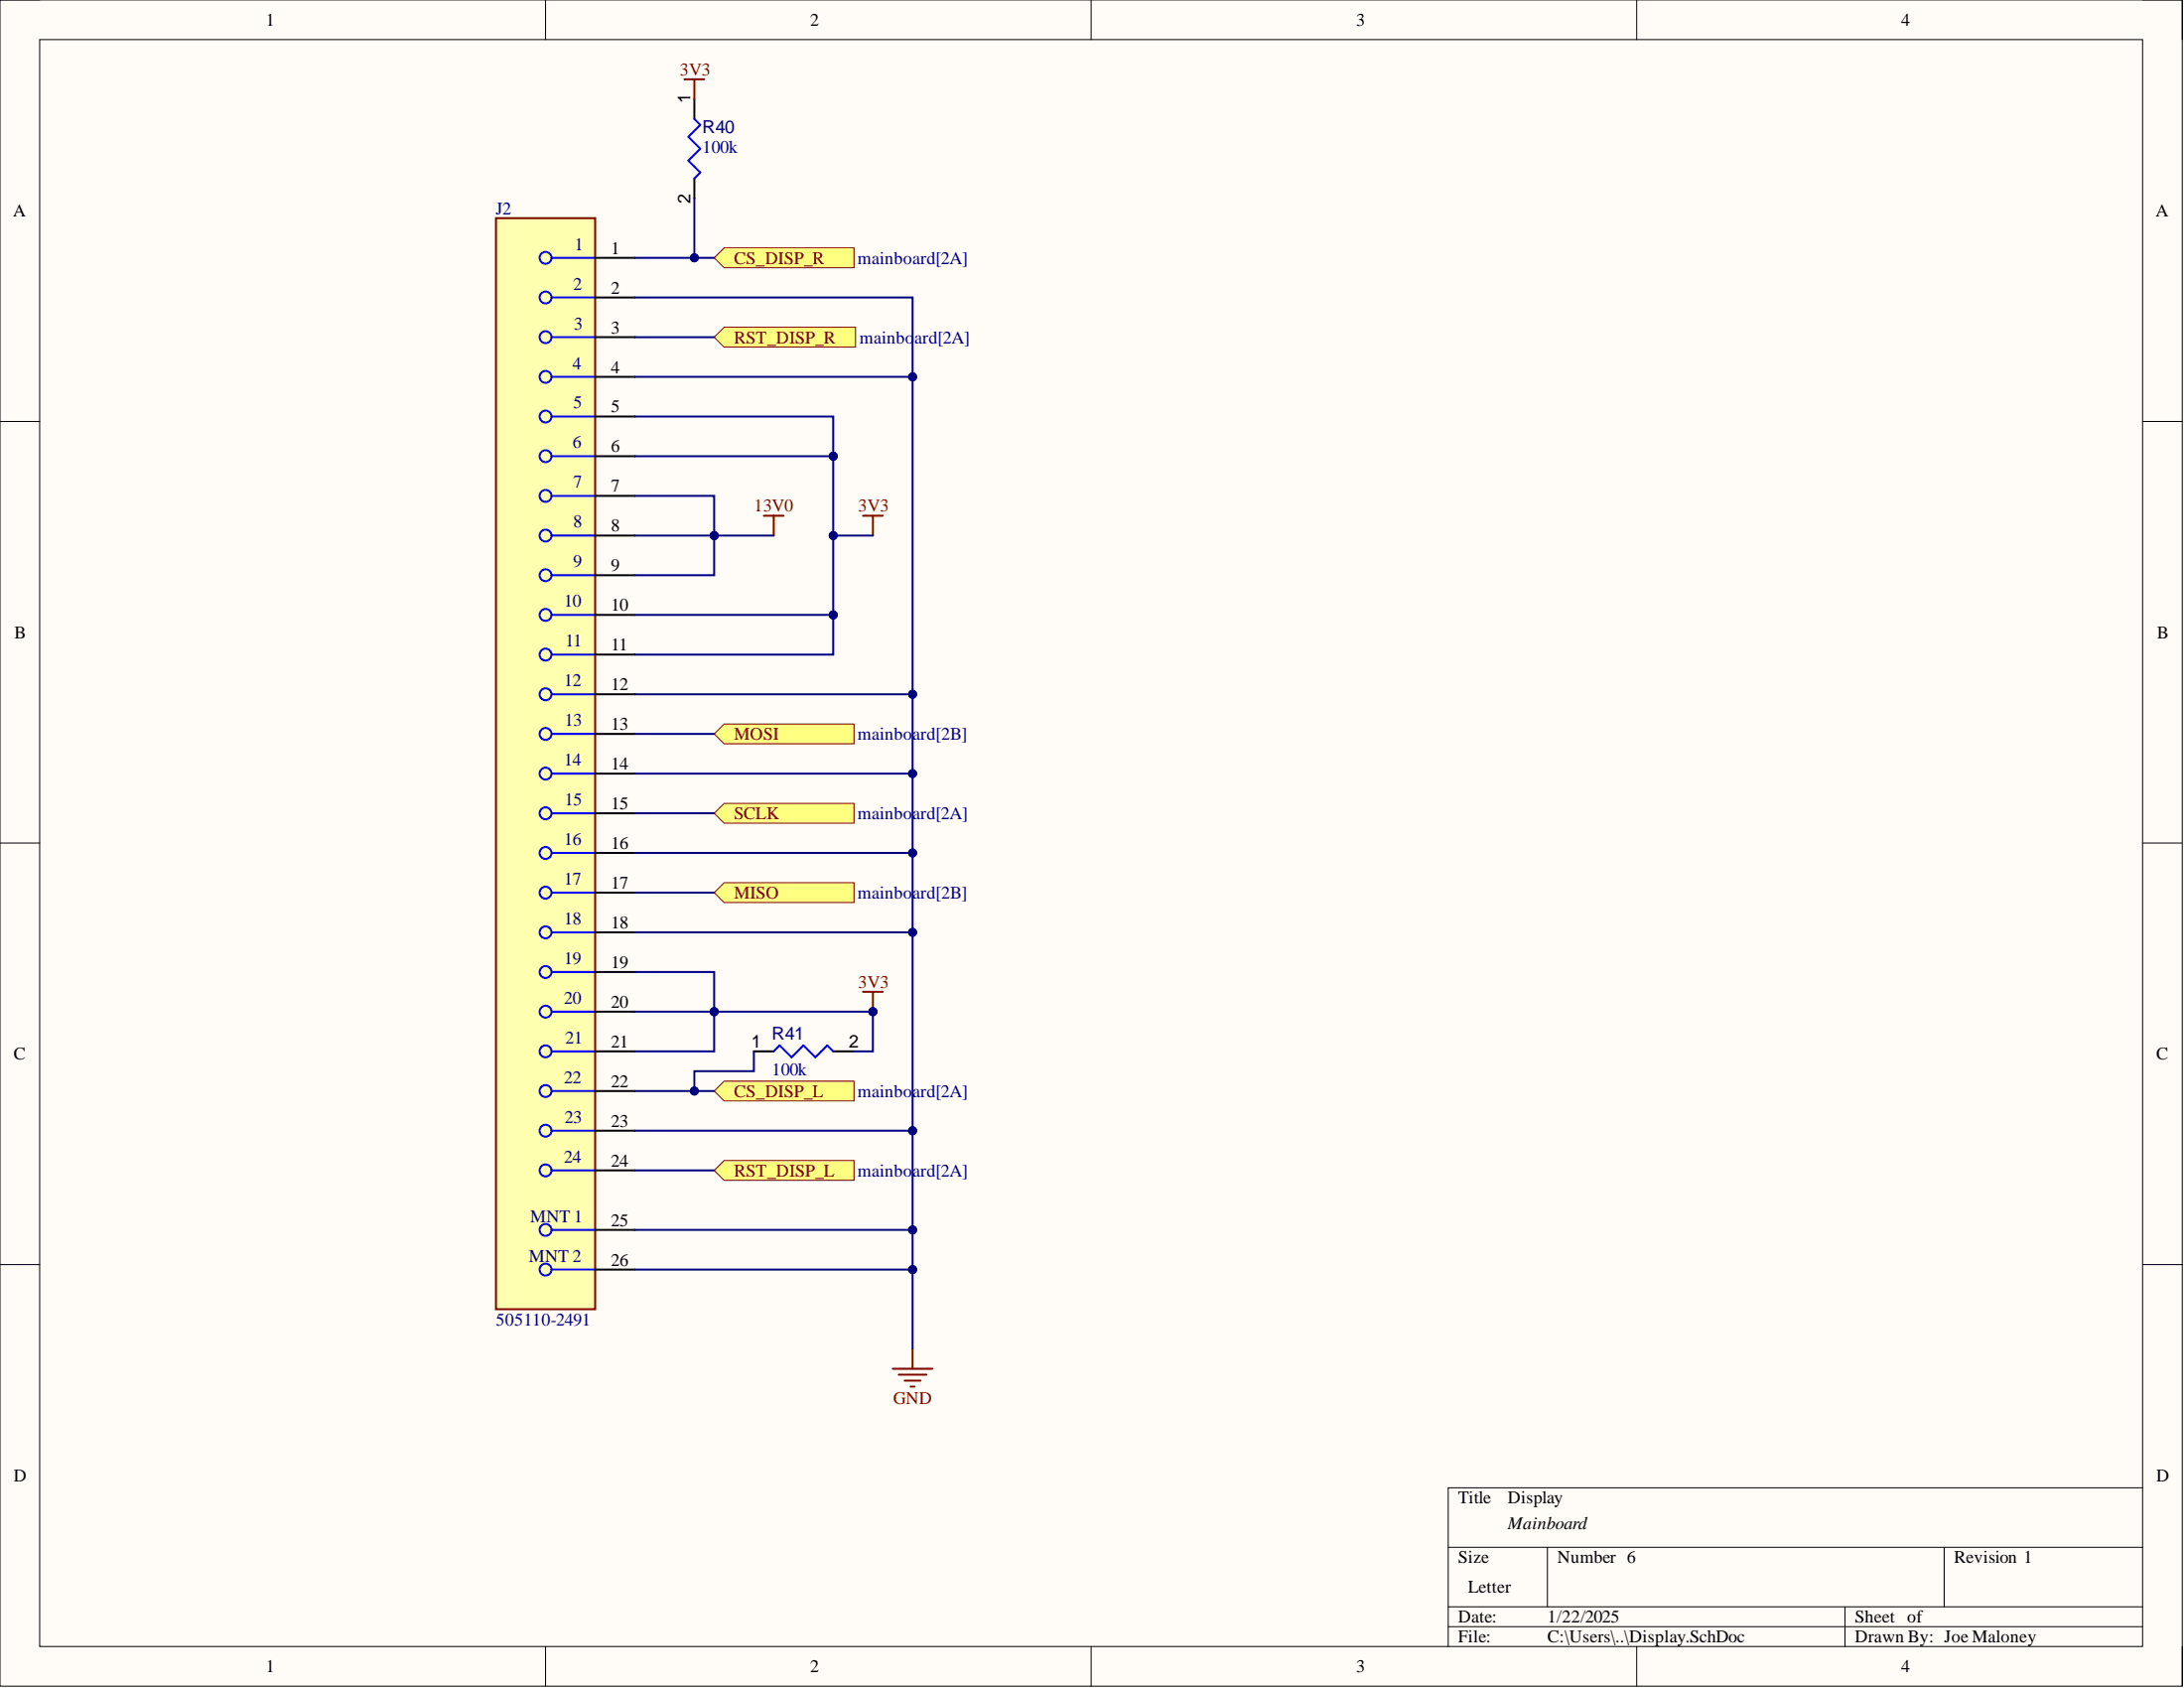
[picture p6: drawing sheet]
<svg xmlns="http://www.w3.org/2000/svg" width="279mm" height="216mm" viewBox="0 0 279 216" stroke-linecap="round" stroke-linejoin="round" font-family="sans-serif">
<path d="M0 0h279.2v215.7h-279.2z" fill-rule="evenodd" fill="#fffcf8"/>
<path d="M0 0h279.2v215.7h-279.2z" fill="none" stroke="#000" stroke-width=".13"/>
<path d="M5.1 5.1h269v205.5h-269z" fill-rule="evenodd" fill="#fffcf8"/>
<g fill="none" stroke="#000" stroke-width=".13">
<path d="M0 0h5.1M69.8 0v5.1M139.6 0v5.1M209.4 0v5.1M274.1 0h5.1v5.1M5.1 5.1h269v205.5h-269zM0 53.9h5.1M274.1 53.9h5.1M0 107.8h5.1M274.1 107.8h5.1M0 161.7h5.1M274.1 161.7h5.1"/>
<path d="M185.3 197.9h88.8M198 197.9v7.6M248.7 197.9v7.6M274.1 190.3h-88.8v20.3M69.8 210.6v5.1M139.6 210.6v5.1M185.3 205.5h88.8M185.3 208.1h88.8M209.4 210.6v5.1M236 205.5v5.1M279.2 210.6v5.1"/>
</g>
<path d="M91.4 139.5l1.2-1.2h16.7v2.5h-16.7z" fill-rule="evenodd" fill="#ffff80"/>
<path d="M91.4 139.5l1.2-1.2h16.7v2.5h-16.7z" fill="none" stroke="#800000" stroke-width=".13"/>
<path d="M91.4 149.7l1.2-1.3h16.7v2.6h-16.7z" fill-rule="evenodd" fill="#ffff80"/>
<path d="M91.4 149.7l1.2-1.3h16.7v2.6h-16.7z" fill="none" stroke="#800000" stroke-width=".13"/>
<path d="M91.4 114.2l1.2-1.3h16.7v2.5h-16.7z" fill-rule="evenodd" fill="#ffff80"/>
<path d="M91.4 114.2l1.2-1.3h16.7v2.5h-16.7z" fill="none" stroke="#800000" stroke-width=".13"/>
<path d="M91.4 104l1.2-1.2h16.7v2.5h-16.7z" fill-rule="evenodd" fill="#ffff80"/>
<path d="M91.4 104l1.2-1.2h16.7v2.5h-16.7z" fill="none" stroke="#800000" stroke-width=".13"/>
<path d="M91.4 93.9l1.2-1.3h16.7v2.5h-16.7z" fill-rule="evenodd" fill="#ffff80"/>
<path d="M91.4 93.9l1.2-1.3h16.7v2.5h-16.7z" fill="none" stroke="#800000" stroke-width=".13"/>
<path d="M91.4 33l1.2-1.3h16.7v2.5h-16.7z" fill-rule="evenodd" fill="#ffff80"/>
<path d="M91.4 33l1.2-1.3h16.7v2.5h-16.7z" fill="none" stroke="#800000" stroke-width=".13"/>
<path d="M91.4 43.1l1.2-1.2h16.9v2.5h-16.9z" fill-rule="evenodd" fill="#ffff80"/>
<path d="M91.4 43.1l1.2-1.2h16.9v2.5h-16.9z" fill="none" stroke="#800000" stroke-width=".13"/>
<path d="M110.4 126.9h2.5M111.7 126.9v2.5" fill="none" stroke="#800000" stroke-width=".25"/>
<circle cx="111.7" cy="129.4" r=".51" fill="#000080"/>
<circle cx="111.7" cy="129.4" r=".51" fill="none" stroke="#000080" stroke-width=".13"/>
<path d="M97.7 66h2.5M99 66v2.5M110.4 66h2.5M111.7 66v2.5" fill="none" stroke="#800000" stroke-width=".25"/>
<path d="M63.4 27.9h12.7v139.6h-12.7z" fill-rule="evenodd" fill="#ffffb0"/>
<path d="M63.4 27.9h12.7v139.6h-12.7zM114.2 175.1h5.1M115 175.8h3.5M115.7 176.6h2.1M116.5 177.4h.5M116.7 172.5v2.6" fill="none" stroke="#800000" stroke-width=".25"/>
<g fill="none" stroke="#00f" stroke-width=".25">
<path d="M88.8 15.2l.8 .8-1.5 1.5 1.5 1.5-1.5 1.5 1.5 1.6-.8 .7M70.6 33h5.5M70.6 38.1h5.5M70.6 43.1h5.5M70.6 48.2h5.5M70.6 53.3h5.5M70.6 58.4h5.5M70.6 63.4h5.5M70.6 68.5h5.5M70.6 73.6h5.5M70.6 78.6h5.5M70.6 83.7h5.5"/>
<path d="M70.6 88.8h5.5M70.6 93.9h5.5M70.6 98.9h5.5M70.6 104h5.5M70.6 109.1h5.5M70.6 114.2h5.5M70.6 119.2h5.5M70.6 124.3h5.5M70.6 129.4h5.5M70.6 134.5h5.5M70.6 139.5h5.5M99 134.5l.7-.8 1.6 1.5 1.5-1.5 1.5 1.5 1.5-1.5 .8 .8"/>
<path d="M70.6 144.6h5.5M70.6 149.7h5.5M70.6 157.3h5.5M70.6 162.4h5.5"/>
<circle cx="69.8" cy="33" r=".76"/>
<circle cx="69.8" cy="38.1" r=".76"/>
<circle cx="69.8" cy="58.4" r=".76"/>
<circle cx="69.8" cy="43.1" r=".76"/>
<circle cx="69.8" cy="48.2" r=".76"/>
<circle cx="69.8" cy="53.3" r=".76"/>
<circle cx="69.8" cy="63.4" r=".76"/>
<circle cx="69.8" cy="73.6" r=".76"/>
<circle cx="69.8" cy="78.6" r=".76"/>
<circle cx="69.8" cy="68.5" r=".76"/>
<circle cx="69.8" cy="93.9" r=".76"/>
<circle cx="69.8" cy="88.8" r=".76"/>
<circle cx="69.8" cy="83.7" r=".76"/>
<circle cx="69.8" cy="98.9" r=".76"/>
<circle cx="69.8" cy="119.2" r=".76"/>
<circle cx="69.8" cy="104" r=".76"/>
<circle cx="69.8" cy="109.1" r=".76"/>
<circle cx="69.8" cy="114.2" r=".76"/>
<circle cx="69.8" cy="124.3" r=".76"/>
<circle cx="69.8" cy="134.5" r=".76"/>
<circle cx="69.8" cy="139.5" r=".76"/>
<circle cx="69.8" cy="129.4" r=".76"/>
<circle cx="69.8" cy="149.7" r=".76"/>
<circle cx="69.8" cy="157.3" r=".76"/>
<circle cx="69.8" cy="144.6" r=".76"/>
<circle cx="69.8" cy="162.4" r=".76"/>
</g>
<g fill="none" stroke="#000" stroke-width=".25">
<path d="M88.8 12.7v2.5M76.1 33h5.1M76.1 38.1h5.1M88.8 22.8v2.6M76.1 43.1h5.1M76.1 48.2h5.1M76.1 53.3h5.1M76.1 58.4h5.1M76.1 63.4h5.1M76.1 68.5h5.1M76.1 73.6h5.1M76.1 78.6h5.1"/>
<path d="M76.1 83.7h5.1M76.1 88.8h5.1M76.1 93.9h5.1M76.1 98.9h5.1M76.1 104h5.1M76.1 109.1h5.1M76.1 114.2h5.1M76.1 119.2h5.1M76.1 124.3h5.1M76.1 129.4h5.1M76.1 134.5h5.1M76.1 139.5h5.1"/>
<path d="M96.4 134.5h2.6M106.6 134.5h2.5M76.1 144.6h5.1M76.1 149.7h5.1M76.1 157.3h5.1M76.1 162.4h5.1"/>
</g>
<path d="M81.2 139.5h10.2M81.2 149.7h10.2" fill="none" stroke="#000080" stroke-width=".25"/>
<circle cx="88.8" cy="139.5" r=".51" fill="#000080"/>
<circle cx="88.8" cy="139.5" r=".51" fill="none" stroke="#000080" stroke-width=".13"/>
<path d="M81.2 33h10.2M81.2 43.1h10.2M81.2 93.9h10.2M81.2 114.2h10.2M81.2 104h10.2" fill="none" stroke="#000080" stroke-width=".25"/>
<circle cx="88.8" cy="33" r=".51" fill="#000080"/>
<circle cx="88.8" cy="33" r=".51" fill="none" stroke="#000080" stroke-width=".13"/>
<path d="M81.2 98.9h35.5v10.2h-35.5" fill="none" stroke="#000080" stroke-width=".25"/>
<circle cx="116.7" cy="98.9" r=".51" fill="#000080"/>
<circle cx="116.7" cy="98.9" r=".51" fill="none" stroke="#000080" stroke-width=".13"/>
<circle cx="116.7" cy="109.1" r=".51" fill="#000080"/>
<circle cx="116.7" cy="109.1" r=".51" fill="none" stroke="#000080" stroke-width=".13"/>
<path d="M116.7 109.1v35.5h-35.5" fill="none" stroke="#000080" stroke-width=".25"/>
<circle cx="116.7" cy="144.6" r=".51" fill="#000080"/>
<circle cx="116.7" cy="144.6" r=".51" fill="none" stroke="#000080" stroke-width=".13"/>
<circle cx="116.7" cy="119.2" r=".51" fill="#000080"/>
<circle cx="116.7" cy="119.2" r=".51" fill="none" stroke="#000080" stroke-width=".13"/>
<circle cx="116.7" cy="109.1" r=".51" fill="#000080"/>
<circle cx="116.7" cy="109.1" r=".51" fill="none" stroke="#000080" stroke-width=".13"/>
<path d="M81.2 119.2h35.5" fill="none" stroke="#000080" stroke-width=".25"/>
<circle cx="116.7" cy="119.2" r=".51" fill="#000080"/>
<circle cx="116.7" cy="119.2" r=".51" fill="none" stroke="#000080" stroke-width=".13"/>
<path d="M81.2 88.8h35.5v10.1" fill="none" stroke="#000080" stroke-width=".25"/>
<circle cx="116.7" cy="98.9" r=".51" fill="#000080"/>
<circle cx="116.7" cy="98.9" r=".51" fill="none" stroke="#000080" stroke-width=".13"/>
<circle cx="116.7" cy="88.8" r=".51" fill="#000080"/>
<circle cx="116.7" cy="88.8" r=".51" fill="none" stroke="#000080" stroke-width=".13"/>
<path d="M81.2 48.2h35.5v40.6" fill="none" stroke="#000080" stroke-width=".25"/>
<circle cx="116.7" cy="88.8" r=".51" fill="#000080"/>
<circle cx="116.7" cy="88.8" r=".51" fill="none" stroke="#000080" stroke-width=".13"/>
<circle cx="116.7" cy="48.2" r=".51" fill="#000080"/>
<circle cx="116.7" cy="48.2" r=".51" fill="none" stroke="#000080" stroke-width=".13"/>
<path d="M81.2 38.1h35.5v10.1" fill="none" stroke="#000080" stroke-width=".25"/>
<circle cx="116.7" cy="48.2" r=".51" fill="#000080"/>
<circle cx="116.7" cy="48.2" r=".51" fill="none" stroke="#000080" stroke-width=".13"/>
<path d="M99 68.5h-7.6v5.1h-10.2" fill="none" stroke="#000080" stroke-width=".25"/>
<circle cx="91.4" cy="68.5" r=".51" fill="#000080"/>
<circle cx="91.4" cy="68.5" r=".51" fill="none" stroke="#000080" stroke-width=".13"/>
<path d="M81.2 63.4h10.2v5.1" fill="none" stroke="#000080" stroke-width=".25"/>
<circle cx="91.4" cy="68.5" r=".51" fill="#000080"/>
<circle cx="91.4" cy="68.5" r=".51" fill="none" stroke="#000080" stroke-width=".13"/>
<path d="M81.2 68.5h10.2" fill="none" stroke="#000080" stroke-width=".25"/>
<circle cx="91.4" cy="68.5" r=".51" fill="#000080"/>
<circle cx="91.4" cy="68.5" r=".51" fill="none" stroke="#000080" stroke-width=".13"/>
<path d="M111.7 129.4h-20.3v5.1h-10.2" fill="none" stroke="#000080" stroke-width=".25"/>
<circle cx="91.4" cy="129.4" r=".51" fill="#000080"/>
<circle cx="91.4" cy="129.4" r=".51" fill="none" stroke="#000080" stroke-width=".13"/>
<circle cx="111.7" cy="129.4" r=".51" fill="#000080"/>
<circle cx="111.7" cy="129.4" r=".51" fill="none" stroke="#000080" stroke-width=".13"/>
<path d="M81.2 124.3h10.2v5.1" fill="none" stroke="#000080" stroke-width=".25"/>
<circle cx="91.4" cy="129.4" r=".51" fill="#000080"/>
<circle cx="91.4" cy="129.4" r=".51" fill="none" stroke="#000080" stroke-width=".13"/>
<path d="M81.2 129.4h10.2" fill="none" stroke="#000080" stroke-width=".25"/>
<circle cx="91.4" cy="129.4" r=".51" fill="#000080"/>
<circle cx="91.4" cy="129.4" r=".51" fill="none" stroke="#000080" stroke-width=".13"/>
<path d="M81.2 58.4h25.4" fill="none" stroke="#000080" stroke-width=".25"/>
<circle cx="106.6" cy="58.4" r=".51" fill="#000080"/>
<circle cx="106.6" cy="58.4" r=".51" fill="none" stroke="#000080" stroke-width=".13"/>
<path d="M106.6 78.6v5.1h-25.4" fill="none" stroke="#000080" stroke-width=".25"/>
<circle cx="106.6" cy="78.6" r=".51" fill="#000080"/>
<circle cx="106.6" cy="78.6" r=".51" fill="none" stroke="#000080" stroke-width=".13"/>
<path d="M81.2 53.3h25.4v5.1" fill="none" stroke="#000080" stroke-width=".25"/>
<circle cx="106.6" cy="58.4" r=".51" fill="#000080"/>
<circle cx="106.6" cy="58.4" r=".51" fill="none" stroke="#000080" stroke-width=".13"/>
<path d="M106.6 58.4v20.2" fill="none" stroke="#000080" stroke-width=".25"/>
<circle cx="106.6" cy="78.6" r=".51" fill="#000080"/>
<circle cx="106.6" cy="78.6" r=".51" fill="none" stroke="#000080" stroke-width=".13"/>
<circle cx="106.6" cy="68.5" r=".51" fill="#000080"/>
<circle cx="106.6" cy="68.5" r=".51" fill="none" stroke="#000080" stroke-width=".13"/>
<circle cx="106.6" cy="58.4" r=".51" fill="#000080"/>
<circle cx="106.6" cy="58.4" r=".51" fill="none" stroke="#000080" stroke-width=".13"/>
<path d="M81.2 78.6h25.4" fill="none" stroke="#000080" stroke-width=".25"/>
<circle cx="106.6" cy="78.6" r=".51" fill="#000080"/>
<circle cx="106.6" cy="78.6" r=".51" fill="none" stroke="#000080" stroke-width=".13"/>
<path d="M106.6 68.5h5.1" fill="none" stroke="#000080" stroke-width=".25"/>
<circle cx="106.6" cy="68.5" r=".51" fill="#000080"/>
<circle cx="106.6" cy="68.5" r=".51" fill="none" stroke="#000080" stroke-width=".13"/>
<path d="M116.7 144.6v12.7h-35.5" fill="none" stroke="#000080" stroke-width=".25"/>
<circle cx="116.7" cy="157.3" r=".51" fill="#000080"/>
<circle cx="116.7" cy="157.3" r=".51" fill="none" stroke="#000080" stroke-width=".13"/>
<circle cx="116.7" cy="144.6" r=".51" fill="#000080"/>
<circle cx="116.7" cy="144.6" r=".51" fill="none" stroke="#000080" stroke-width=".13"/>
<path d="M116.7 157.3v5.1h-35.5" fill="none" stroke="#000080" stroke-width=".25"/>
<circle cx="116.7" cy="157.3" r=".51" fill="#000080"/>
<circle cx="116.7" cy="157.3" r=".51" fill="none" stroke="#000080" stroke-width=".13"/>
<circle cx="116.7" cy="162.4" r=".51" fill="#000080"/>
<circle cx="116.7" cy="162.4" r=".51" fill="none" stroke="#000080" stroke-width=".13"/>
<path d="M116.7 162.4v10.1" fill="none" stroke="#000080" stroke-width=".25"/>
<circle cx="116.7" cy="162.4" r=".51" fill="#000080"/>
<circle cx="116.7" cy="162.4" r=".51" fill="none" stroke="#000080" stroke-width=".13"/>
<path d="M96.4 134.5v2.5h-7.6v2.5" fill="none" stroke="#000080" stroke-width=".25"/>
<circle cx="88.8" cy="139.5" r=".51" fill="#000080"/>
<circle cx="88.8" cy="139.5" r=".51" fill="none" stroke="#000080" stroke-width=".13"/>
<path d="M111.7 129.4v5.1h-2.6" fill="none" stroke="#000080" stroke-width=".25"/>
<circle cx="111.7" cy="129.4" r=".51" fill="#000080"/>
<circle cx="111.7" cy="129.4" r=".51" fill="none" stroke="#000080" stroke-width=".13"/>
<path d="M87.6 10.1h2.5M88.8 10.1v2.6" fill="none" stroke="#800000" stroke-width=".25"/>
<path d="M88.8 25.4v7.6" fill="none" stroke="#000080" stroke-width=".25"/>
<circle cx="88.8" cy="33" r=".51" fill="#000080"/>
<circle cx="88.8" cy="33" r=".51" fill="none" stroke="#000080" stroke-width=".13"/>
<g font-size="2.3">
<text x="34" y="3.3">1</text>
<text x="103.6" y="3.3">2</text>
<text x="173.5" y="3.3">3</text>
<text x="243.2" y="3.3">4</text>
<text x="88.3" y="13.2" transform="rotate(-90 88.3 13.2)">1</text>
<text x="1.7" y="27.7">A</text>
<text x="88.3" y="26" transform="rotate(-90 88.3 26)">2</text>
<text x="275.8" y="27.7">A</text>
<text x="78.2" y="32.5">1</text>
<text x="78.2" y="37.5">2</text>
<text x="78.2" y="42.6">3</text>
<text x="78.2" y="47.7">4</text>
<text x="78.2" y="52.8">5</text>
<text x="78.2" y="57.8">6</text>
<text x="78.2" y="62.9">7</text>
<text x="78.2" y="68">8</text>
<text x="78.2" y="73.1">9</text>
<text x="1.9" y="81.6">B</text>
<text x="78.2" y="78.1">10</text>
<text x="78.2" y="83.2">11</text>
<text x="276" y="81.6">B</text>
<text x="78.2" y="88.3">12</text>
<text x="78.2" y="93.4">13</text>
<text x="78.2" y="98.4">14</text>
<text x="78.2" y="103.5">15</text>
<text x="78.2" y="108.6">16</text>
<text x="78.2" y="113.7">17</text>
<text x="78.2" y="118.7">18</text>
<text x="78.2" y="123.8">19</text>
<text x="78.2" y="128.9">20</text>
<text x="1.8" y="135.6">C</text>
<text x="78.2" y="134">21</text>
<text x="96.1" y="134">1</text>
<text x="108.6" y="134">2</text>
<text x="275.9" y="135.6">C</text>
<text x="78.2" y="139">22</text>
<text x="78.2" y="144.1">23</text>
<text x="78.2" y="149.2">24</text>
<text x="78.2" y="156.8">25</text>
<text x="78.2" y="161.9">26</text>
<text x="1.8" y="189.4">D</text>
<text x="275.9" y="189.4">D</text>
<text x="186.5" y="192.3">Title</text>
<text x="192.9" y="192.3">Display</text>
<text x="192.9" y="195.6">Mainboard</text>
<text x="186.5" y="199.9">Size</text>
<text x="187.8" y="203.7">Letter</text>
<text x="199.2" y="199.9">Number 6</text>
<text x="250" y="199.9">Revision 1</text>
<text x="186.5" y="207.5">Date:</text>
<text x="198" y="207.5">1/22/2025</text>
<text x="237.3" y="207.5">Sheet of</text>
<text x="34" y="213.9">1</text>
<text x="103.6" y="213.9">2</text>
<text x="173.5" y="213.9">3</text>
<text x="186.5" y="210.1">File:</text>
<text x="198" y="210.1">C:\Users\..\Display.SchDoc</text>
<text x="237.3" y="210.1">Drawn By: Joe Maloney</text>
<text x="243.2" y="213.9">4</text>
</g>
<g font-size="2.3" fill="#800000">
<text x="87" y="9.6">3V3</text>
<text x="93.9" y="33.7">CS_DISP_R</text>
<text x="93.9" y="43.9">RST_DISP_R</text>
<text x="96.4" y="65.5">13V0</text>
<text x="109.8" y="65.5">3V3</text>
<text x="93.9" y="94.6">MOSI</text>
<text x="93.9" y="104.8">SCLK</text>
<text x="93.9" y="114.9">MISO</text>
<text x="109.8" y="126.4">3V3</text>
<text x="93.9" y="140.3">CS_DISP_L</text>
<text x="93.9" y="150.5">RST_DISP_L</text>
<text x="114.3" y="179.6">GND</text>
</g>
<g font-size="2.3" fill="#000080">
<text x="89.8" y="17">R40</text>
<text x="89.8" y="19.5">100k</text>
<text x="63.4" y="27.4">J2</text>
<text x="73.5" y="32">1</text>
<text x="109.7" y="33.7">mainboard[2A]</text>
<text x="73.3" y="37">2</text>
<text x="73.3" y="47.2">4</text>
<text x="73.4" y="42.1">3</text>
<text x="110" y="43.9">mainbo</text>
<text x="117" y="43.9">ard[2A]</text>
<text x="73.3" y="52.3">5</text>
<text x="73.3" y="57.3">6</text>
<text x="73.3" y="62.4">7</text>
<text x="73.3" y="67.5">8</text>
<text x="72.2" y="77.6">10</text>
<text x="73.3" y="72.6">9</text>
<text x="72.3" y="82.7">11</text>
<text x="72.2" y="87.8">12</text>
<text x="72.2" y="92.9">13</text>
<text x="109.7" y="94.6">mainboard[2B]</text>
<text x="72.2" y="97.9">14</text>
<text x="72.2" y="103">15</text>
<text x="109.7" y="104.8">mainboard[2A]</text>
<text x="72.2" y="108.1">16</text>
<text x="72.2" y="113.2">17</text>
<text x="72.2" y="118.2">18</text>
<text x="109.7" y="114.9">mainboard[2B]</text>
<text x="72.2" y="123.3">19</text>
<text x="72.2" y="128.4">20</text>
<text x="72.3" y="133.5">21</text>
<text x="98.7" y="137.5">100k</text>
<text x="98.7" y="132.9">R41</text>
<text x="72.2" y="138.5">22</text>
<text x="72.2" y="143.6">23</text>
<text x="109.7" y="140.3">mainboard[2A]</text>
<text x="72.2" y="148.7">24</text>
<text x="109.7" y="150.5">mainboard[2A]</text>
<text x="67.7" y="161.4">MNT 2</text>
<text x="67.8" y="156.3">MNT 1</text>
<text x="63.4" y="169.5">505110-2491</text>
</g>
</svg>
